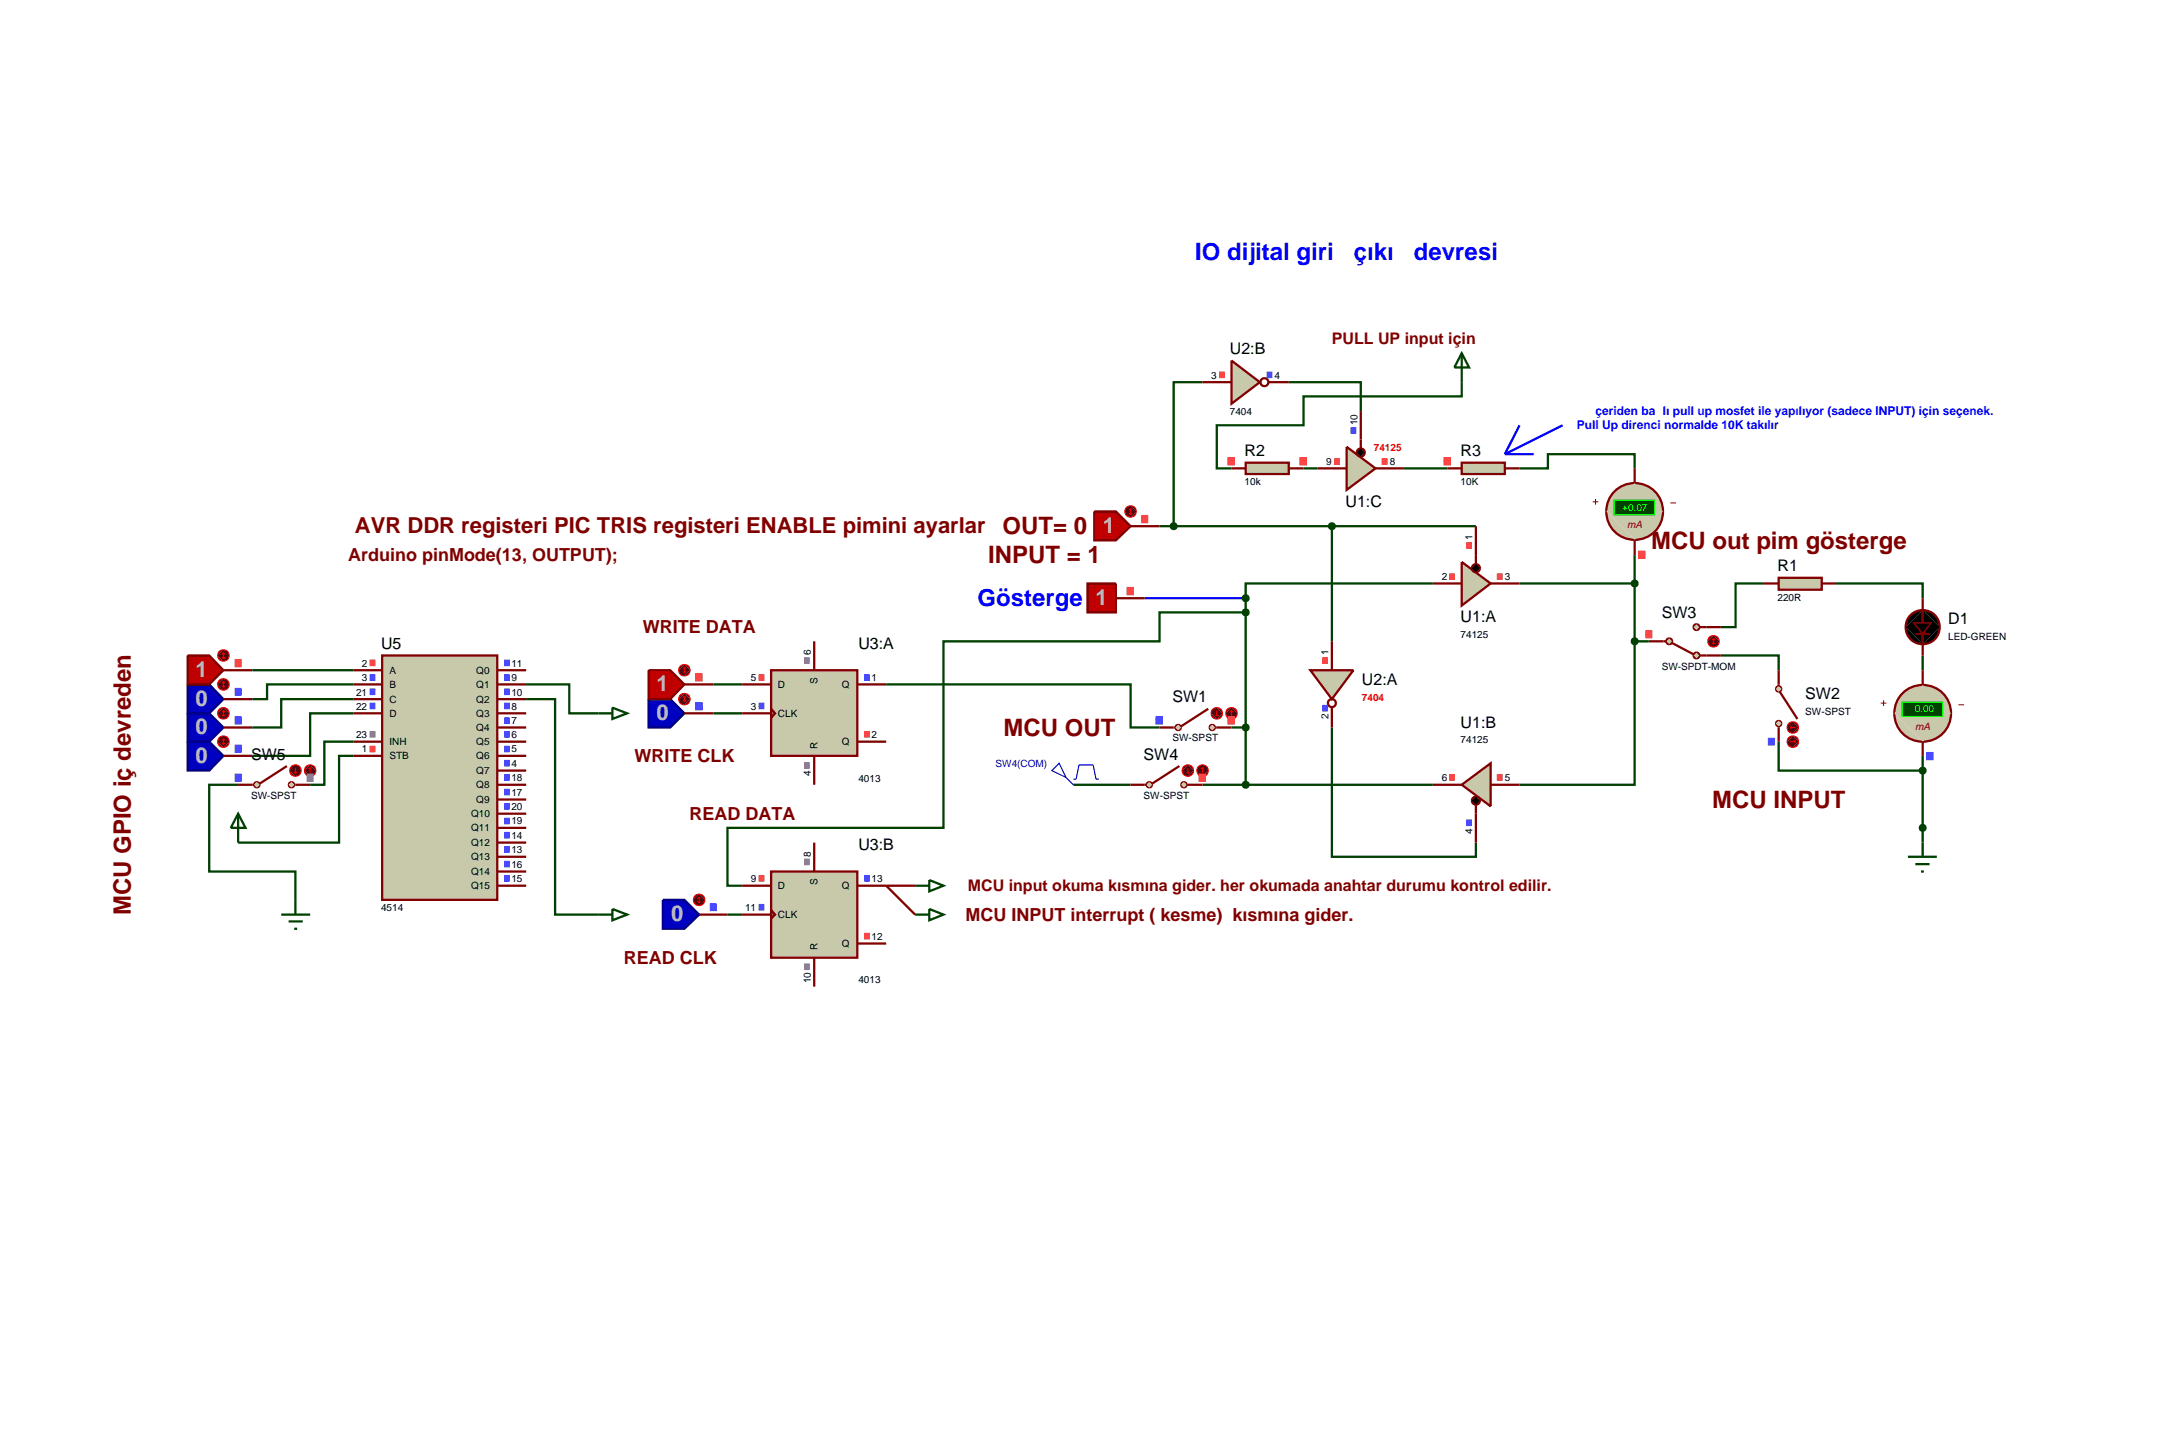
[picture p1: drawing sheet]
<svg xmlns="http://www.w3.org/2000/svg" width="384mm" height="257mm" viewBox="0 0 384 257" stroke-linecap="round" stroke-linejoin="round" font-family="sans-serif">
<g fill="none" stroke="#004000" stroke-width=".4">
<path d="M212.1 67.4h-5.1v25.4M227.3 67.4h12.7v5.1M257.8 67.4v2.5h-27.9v5.1h-15.3v7.6h2.6M204.5 92.8h55.8M229.9 82.6h2.5M234.9 92.8v20.3M247.6 82.6h7.7M268 82.6h5v-2.5h15.3v2.5M288.3 97.9v15.2M44.5 118.2h17.8M219.7 108h-15.2v5.1h-38.1v32.9h-38.1v10.2h2.6M252.7 102.9h-33v35.5"/>
<path d="M268 102.9h20.3M288.3 113.1v25.3h-20.3M288.3 113.1h2.5M303.5 115.6h10.2v2.6M311.1 102.9h-5v7.7h-2.6M323.8 102.9h15.3v2.6M339.1 115.6v2.6M42 138.4h-5.1v15.3h15.2v5M62.3 120.7h-15.2v2.6h-2.6M62.3 123.3h-12.7v5h-5.1M62.3 125.8h-7.6v7.5h-10.2M62.3 133.3h-2.5v15.3h-17.8"/>
<path d="M62.3 130.8h-5.1v7.6h-2.5M92.8 120.7h7.6v5.1h5.1M92.8 123.3h5.1v38h7.6M125.8 125.8h5.1M125.8 120.7h5.1M156.3 120.7h43.1v7.6h5.1M189.3 138.4h10.1M212.1 138.4h40.6M217.2 128.3h2.5M234.9 128.3v22.8h25.4v-2.5M313.7 130.8v5.1h25.4M339.1 133.3v15.3"/>
<path d="M128.3 161.3h2.6"/>
</g>
<path d="M201.9 105.5h17.8" fill="none" stroke="#00f" stroke-width=".4"/>
<path d="M257.8 99.1l5.1 3.8-5.1 3.9z" fill="#c8c8aa" stroke="#800000" stroke-width=".4"/>
<path d="M259.8 99.7l.5-.2-.7 .7zM260.3 99.5a.68 .68 0 0 1 .7 .7zM260.3 100.9l.7-.7a.68 .68 0 0 1-.7 .7zM259.6 100.2l.7 .7a.68 .68 0 0 1-.7-.7z" fill="#000" stroke="#800000" stroke-width=".4"/>
<path d="M260.3 99.5l.7 .7-.7 .7-.7-.7z" fill="#000"/>
<path d="M260.3 92.8v6.6M252.7 102.9h5.1M262.9 102.9h5.1" fill="none" stroke="#800000" stroke-width=".4"/>
<g fill="none" stroke="#ff4040" stroke-width=".18">
<path d="M258.6 95.7h1M258.6 95.8h1M258.6 95.9h1M258.6 96h1M258.6 96.1h1M258.6 96.2h1M258.6 96.3h1M258.6 96.4h1M258.6 96.5h1M258.6 96.6h1M258.6 96.7h1M255.6 101.2h1"/>
<path d="M255.6 101.3h1M255.6 101.4h1M255.6 101.5h1M255.6 101.6h1M255.6 101.7h1M255.6 101.8h1M255.6 101.9h1M255.6 102h1M255.6 102.1h1M255.6 102.2h1M264 101.2h1M264 101.3h1"/>
<path d="M264 101.4h1M264 101.5h1M264 101.6h1M264 101.7h1M264 101.8h1M264 101.9h1M264 102h1M264 102.1h1M264 102.2h1"/>
</g>
<path d="M193 90.2h3.8l2.6 2.6-2.6 2.5h-3.8z" fill="#c00000" stroke="#800000" stroke-width=".4"/>
<path d="M199.4 92.8h5.1" fill="none" stroke="#800000" stroke-width=".4"/>
<path d="M198.7 89.5l.7-.3-1 1zM199.4 89.2a.94 .94 0 0 1 1 1zM200.4 90.2a.94 .94 0 0 1-1 1zM198.4 90.2l1 1a.94 .94 0 0 1-1-1z" fill="#400000" stroke="#f00" stroke-width=".2"/>
<path d="M199.4 89.2l1 1-1 1-1-1z" fill="#400000"/>
<path d="M199.1 90.5l.3 .3M199.4 89.7v1.1M199.4 89.7l-.3 .3M199.4 89.7l.2 .3M199.6 90.5l-.2 .3" fill="none" stroke="#f00" stroke-width=".2"/>
<g fill="none" stroke="#ff4040" stroke-width=".18">
<path d="M201.3 90.9h1.2M201.3 91h1.2M201.3 91.1h1.2M201.3 91.2h1.2M201.3 91.3h1.2M201.3 91.4h1.2M201.3 91.5h1.2M201.3 91.6h1.2M201.3 91.7h1.2M201.3 91.8h1.2M201.3 91.9h1.2M201.3 92h1.2"/>
<path d="M201.3 92.1h1.2M201.3 92.2h1.2"/>
</g>
<path d="M257.8 138.4l5.1-3.8v7.6z" fill="#c8c8aa" stroke="#800000" stroke-width=".4"/>
<path d="M259.8 140.7l.5-.2-.7 .7zM260.3 140.5a.68 .68 0 0 1 .7 .7zM260.3 141.9l.7-.7a.68 .68 0 0 1-.7 .7zM259.6 141.2l.7 .7a.68 .68 0 0 1-.7-.7z" fill="#000" stroke="#800000" stroke-width=".4"/>
<path d="M260.3 140.5l.7 .7-.7 .7-.7-.7z" fill="#000"/>
<path d="M252.7 138.4h5.1M262.9 138.4h5.1M260.3 142v6.6" fill="none" stroke="#800000" stroke-width=".4"/>
<g fill="none" stroke="#ff4040" stroke-width=".18">
<path d="M255.6 136.6h1M255.6 136.7h1M255.6 136.8h1M255.6 136.9h1M255.6 137h1M255.6 137.1h1M255.6 137.2h1M255.6 137.3h1M255.6 137.4h1M255.6 137.5h1M255.6 137.6h1M264 136.6h1"/>
<path d="M264 136.7h1M264 136.8h1M264 136.9h1M264 137h1M264 137.1h1M264 137.2h1M264 137.3h1M264 137.4h1M264 137.5h1M264 137.6h1"/>
</g>
<path d="M258.6 144.6h1M258.6 144.7h1M258.6 144.8h1M258.6 144.9h1M258.6 145h1M258.6 145.1h1M258.6 145.2h1M258.6 145.3h1M258.6 145.4h1M258.6 145.5h1M258.6 145.6h1" fill="none" stroke="#4040ff" stroke-width=".18"/>
<path d="M231.1 118.2h7.6l-3.8 5.1z" fill="#c8c8aa" stroke="#800000" stroke-width=".4"/>
<g fill="none" stroke="#800000" stroke-width=".4">
<path d="M234.9 113.1v5.1M234.9 124.8v3.5"/>
<circle cx="234.9" cy="124" r=".7"/>
</g>
<path d="M233.2 116h1M233.2 116.1h1M233.2 116.2h1M233.2 116.3h1M233.2 116.4h1M233.2 116.5h1M233.2 116.6h1M233.2 116.7h1M233.2 116.8h1M233.2 116.9h1M233.2 117h1" fill="none" stroke="#ff4040" stroke-width=".18"/>
<path d="M233.2 124.4h1M233.2 124.5h1M233.2 124.6h1M233.2 124.7h1M233.2 124.8h1M233.2 124.9h1M233.2 125h1M233.2 125.1h1M233.2 125.2h1M233.2 125.3h1M233.2 125.4h1" fill="none" stroke="#4040ff" stroke-width=".18"/>
<path d="M191.8 102.9h5v5.1h-5z" fill="#c00000" stroke="#800000" stroke-width=".4"/>
<path d="M196.8 105.5h5.1" fill="none" stroke="#800000" stroke-width=".4"/>
<g fill="none" stroke="#ff4040" stroke-width=".18">
<path d="M198.7 103.6h1.3M198.7 103.7h1.3M198.7 103.8h1.3M198.7 103.9h1.3M198.7 104h1.3M198.7 104.1h1.3M198.7 104.2h1.3M198.7 104.3h1.3M198.7 104.4h1.3M198.7 104.5h1.3M198.7 104.6h1.3M198.7 104.7h1.3"/>
<path d="M198.7 104.8h1.3M198.7 104.9h1.3"/>
</g>
<path d="M219.3 105.2l.4-.2-.5 .5zM219.7 105l.4 .2 .1 .3zM219.7 106l.5-.5-.1 .3zM219.2 105.5l.5 .5-.3-.1z" fill="#004000" stroke="#004000" stroke-width=".4"/>
<path d="M219.2 105.5l.5-.5 .5 .5-.5 .5z" fill="#004000"/>
<g fill="#c8c8aa" stroke="#800000" stroke-width=".3">
<path d="M213.4 128l.4-.2-.5 .5zM213.8 127.8l.3 .1 .2 .4zM213.8 128.8l.5-.5-.2 .4zM213.3 128.3l.5 .5-.4-.2z"/>
<path d="M207.4 128l.4-.2-.5 .5zM207.8 127.8l.3 .1 .2 .4zM207.8 128.8l.5-.5-.2 .4zM207.3 128.3l.5 .5-.4-.2z"/>
</g>
<g fill="#c8c8aa">
<path d="M213.3 128.3l.5-.5 .5 .5-.5 .5z"/>
<path d="M207.8 127.8l.5 .5-.5 .5-.5-.5z"/>
</g>
<path d="M204.5 128.3h2.7M213.1 125l-4.8 3.1M214.4 128.3h2.8" fill="none" stroke="#800000" stroke-width=".4"/>
<path d="M213.9 125.1l.7-.3-1 1zM214.6 124.8a.94 .94 0 0 1 1 1zM214.6 126.8l1-1a.94 .94 0 0 1-1 1zM213.6 125.8l1 1a.94 .94 0 0 1-1-1z" fill="#400000" stroke="#f00" stroke-width=".2"/>
<path d="M213.6 125.8l1-1 1 1-1 1z" fill="#400000"/>
<path d="M214.4 126.1l.2 .2M214.6 125.3v1M214.9 126.1l-.3 .2" fill="none" stroke="#f00" stroke-width=".2"/>
<path d="M216.5 125.1l.7-.3-1 1zM217.2 124.8a.94 .94 0 0 1 1 1zM217.2 126.8l1-1a.94 .94 0 0 1-1 1zM216.2 125.8l1 1a.94 .94 0 0 1-1-1z" fill="#400000" stroke="#f00" stroke-width=".2"/>
<path d="M216.2 125.8l1-1 1 1-1 1z" fill="#400000"/>
<path d="M217.2 125.3l-.3 .3M217.2 125.3l.2 .3M217.2 125.3v1" fill="none" stroke="#f00" stroke-width=".2"/>
<g fill="none" stroke="#4040ff" stroke-width=".18">
<path d="M203.8 126.4h1.3M203.8 126.5h1.3M203.8 126.6h1.3M203.8 126.7h1.3M203.8 126.8h1.3M203.8 126.9h1.3M203.8 127h1.3M203.8 127.1h1.3M203.8 127.2h1.3M203.8 127.3h1.3M203.8 127.4h1.3M203.8 127.5h1.3"/>
<path d="M203.8 127.6h1.3M203.8 127.7h1.3"/>
</g>
<g fill="none" stroke="#ff4040" stroke-width=".18">
<path d="M216.5 126.4h1.3M216.5 126.5h1.3M216.5 126.6h1.3M216.5 126.7h1.3M216.5 126.8h1.3M216.5 126.9h1.3M216.5 127h1.3M216.5 127.1h1.3M216.5 127.2h1.3M216.5 127.3h1.3M216.5 127.4h1.3M216.5 127.5h1.3"/>
<path d="M216.5 127.6h1.3M216.5 127.7h1.3"/>
</g>
<path d="M219.3 128l.4-.2-.5 .5zM219.7 127.8l.4 .2 .1 .3zM219.7 128.8l.5-.5-.1 .3zM219.2 128.3l.5 .5-.3-.1z" fill="#004000" stroke="#004000" stroke-width=".4"/>
<path d="M219.2 128.3l.5-.5 .5 .5-.5 .5z" fill="#004000"/>
<path d="M257.8 62.3l1.3 2.5h-2.6zM257.8 62.3v5.1" fill="none" stroke="#004000" stroke-width=".4"/>
<path d="M257.8 81.6h7.6v2h-7.6z" fill="#c8c8aa" stroke="#800000" stroke-width=".4"/>
<path d="M255.3 82.6h2.5M265.4 82.6h2.6" fill="none" stroke="#800000" stroke-width=".4"/>
<g fill="none" stroke="#ff4040" stroke-width=".18">
<path d="M254.6 80.7h1.3M254.6 80.8h1.3M254.6 80.9h1.3M254.6 81h1.3M254.6 81.1h1.3M254.6 81.2h1.3M254.6 81.3h1.3M254.6 81.4h1.3M254.6 81.5h1.3M254.6 81.6h1.3M254.6 81.7h1.3M254.6 81.8h1.3"/>
<path d="M254.6 81.9h1.3M254.6 82h1.3"/>
</g>
<path d="M284.5 87a5 5 0 0 1 3.8-1.8l-5 5a5 5 0 0 1 1.2-3.2zM288.3 85.2a5 5 0 0 1 5 5zM288.3 95.2l5-5a5 5 0 0 1-5 5zM283.3 90.2l5 5a5 5 0 0 1-5-5z" fill="#c8c8aa" stroke="#800000" stroke-width=".4"/>
<path d="M283.3 90.2l5-5 5 5-5 5z" fill="#c8c8aa"/>
<path d="M280.9 88.5h1M281.4 88v1M294.6 88.7h1" fill="none" stroke="#800000" stroke-width=".18"/>
<path d="M284.7 88.2h7.1v2.6h-7.1z" fill="#004000" stroke="#0f0" stroke-width=".2"/>
<path d="M288.3 82.6v2.6M288.3 95.3v2.6" fill="none" stroke="#800000" stroke-width=".4"/>
<g fill="none" stroke="#ff4040" stroke-width=".18">
<path d="M288.9 97.2h1.3M288.9 97.3h1.3M288.9 97.4h1.3M288.9 97.5h1.3M288.9 97.6h1.3M288.9 97.7h1.3M288.9 97.8h1.3M288.9 97.9h1.3M288.9 98h1.3M288.9 98.1h1.3M288.9 98.2h1.3M288.9 98.3h1.3"/>
<path d="M288.9 98.4h1.3M288.9 98.5h1.3"/>
</g>
<path d="M336.5 151.1h5.1M337.8 152.4h2.5M338.8 153.7h.5M339.1 148.6v2.5" fill="none" stroke="#004000" stroke-width=".4"/>
<path d="M313.7 101.9h7.6v2.1h-7.6z" fill="#c8c8aa" stroke="#800000" stroke-width=".4"/>
<path d="M311.1 102.9h2.6M321.3 102.9h2.5M339.1 105.5v4.3M339.1 111.8v3.8" fill="none" stroke="#800000" stroke-width=".4"/>
<path d="M336.7 108.7a2.97 2.97 0 0 1 2.4-1.1l-3 3 .1-.7zM339.1 107.6a2.95 2.95 0 0 1 3 3zM342.1 110.6a2.95 2.95 0 0 1-3 3zM336.1 110.6l3 3a2.95 2.95 0 0 1-3-3z" fill="#000" stroke="#800000" stroke-width=".4"/>
<path d="M336.1 110.6l3-3 3 3-3 3z" fill="#000"/>
<path d="M337.8 111.8h2.5" fill="none" stroke="#800000" stroke-width=".3"/>
<path d="M337.5 109.8h3.1l-1.5 2z" fill="#000" stroke="#800000" stroke-width=".3"/>
<path d="M294 112.8l.4-.2-.5 .5zM294.4 112.6l.4 .2 .1 .3zM294.9 113.1l-.1 .3-.4 .2zM293.9 113.1l.5 .5-.4-.2z" fill="#c8c8aa" stroke="#800000" stroke-width=".4"/>
<path d="M293.9 113.1l.5-.5 .5 .5-.5 .5z" fill="#c8c8aa"/>
<path d="M293.4 113.1h.5" fill="none" stroke="#800000" stroke-width=".4"/>
<path d="M298.9 110.2l.3-.1-.5 .5zM299.2 110.1l.4 .2 .1 .3zM299.2 111.1l.5-.5-.1 .3zM298.7 110.6l.5 .5-.4-.2z" fill="#c8c8aa" stroke="#800000" stroke-width=".4"/>
<path d="M299.2 110.1l.5 .5-.5 .5-.5-.5z" fill="#c8c8aa"/>
<path d="M294.9 113.4l3.8 2M299.7 110.6h1.3" fill="none" stroke="#800000" stroke-width=".4"/>
<path d="M298.8 115.3l.4-.2-.5 .5zM299.2 115.1l.4 .2 .1 .3zM299.2 116.1l.5-.5-.1 .3zM298.7 115.6l.5 .5-.4-.2z" fill="#c8c8aa" stroke="#800000" stroke-width=".4"/>
<path d="M298.7 115.6l.5-.5 .5 .5-.5 .5z" fill="#c8c8aa"/>
<path d="M290.8 113.1h2.6M299.7 115.6h3.8M301 110.6h2.5" fill="none" stroke="#800000" stroke-width=".4"/>
<path d="M301.5 112.4l.7-.3-1 1zM302.2 112.1a.94 .94 0 0 1 1 1zM302.2 114.1l1-1a.94 .94 0 0 1-1 1zM301.2 113.1l1 1a.94 .94 0 0 1-1-1z" fill="#400000" stroke="#f00" stroke-width=".2"/>
<path d="M301.2 113.1l1-1 1 1-1 1z" fill="#400000"/>
<path d="M302 113.4l.2 .2M302.2 112.6v1M302.2 112.6l-.2 .3M302.2 112.6l.3 .3M302.5 113.4l-.3 .2" fill="none" stroke="#f00" stroke-width=".2"/>
<g fill="none" stroke="#ff4040" stroke-width=".18">
<path d="M290.2 111.2h1.2M290.2 111.3h1.2M290.2 111.4h1.2M290.2 111.5h1.2M290.2 111.6h1.2M290.2 111.7h1.2M290.2 111.8h1.2M290.2 111.9h1.2M290.2 112h1.2M290.2 112.1h1.2M290.2 112.2h1.2M290.2 112.3h1.2"/>
<path d="M290.2 112.4h1.2M290.2 112.5h1.2"/>
</g>
<path d="M287.9 112.8l.4-.2-.5 .5zM288.3 112.6l.3 .1 .2 .4zM288.8 113.1l-.1 .3-.4 .2zM287.8 113.1l.5 .5-.4-.2z" fill="#004000" stroke="#004000" stroke-width=".4"/>
<path d="M287.8 113.1l.5-.5 .5 .5-.5 .5z" fill="#004000"/>
<path d="M287.9 102.6l.4-.2-.5 .5zM288.3 102.4l.3 .1 .2 .4zM288.3 103.4l.5-.5-.2 .4zM287.8 102.9l.5 .5-.4-.2z" fill="#004000" stroke="#004000" stroke-width=".4"/>
<path d="M287.8 102.9l.5-.5 .5 .5-.5 .5z" fill="#004000"/>
<path d="M237.5 78.8l5.1 3.8-5.1 3.8z" fill="#c8c8aa" stroke="#800000" stroke-width=".4"/>
<path d="M239.5 79.3l.5-.2-.7 .7zM240 79.1a.68 .68 0 0 1 .7 .7zM240.7 79.8a.68 .68 0 0 1-.7 .7zM239.3 79.8l.7 .7a.68 .68 0 0 1-.7-.7z" fill="#000" stroke="#800000" stroke-width=".4"/>
<path d="M240 79.1l.7 .7-.7 .7-.7-.7z" fill="#000"/>
<path d="M240 72.5v6.6M232.4 82.6h5.1M242.6 82.6h5" fill="none" stroke="#800000" stroke-width=".4"/>
<g fill="none" stroke="#ff4040" stroke-width=".18">
<path d="M235.3 80.9h1M235.3 81h1M235.3 81.1h1M235.3 81.2h1M235.3 81.3h1M235.3 81.4h1M235.3 81.5h1M235.3 81.6h1M235.3 81.7h1M235.3 81.8h1M235.3 81.9h1M243.7 80.9h1"/>
<path d="M243.7 81h1M243.7 81.1h1M243.7 81.2h1M243.7 81.3h1M243.7 81.4h1M243.7 81.5h1M243.7 81.6h1M243.7 81.7h1M243.7 81.8h1M243.7 81.9h1"/>
</g>
<path d="M238.2 75.4h1M238.2 75.5h1M238.2 75.6h1M238.2 75.7h1M238.2 75.8h1M238.2 75.9h1M238.2 76h1M238.2 76.1h1M238.2 76.2h1M238.2 76.3h1M238.2 76.4h1" fill="none" stroke="#4040ff" stroke-width=".18"/>
<path d="M217.2 63.6l5 3.8-5 3.8z" fill="#c8c8aa" stroke="#800000" stroke-width=".4"/>
<g fill="none" stroke="#800000" stroke-width=".4">
<path d="M212.1 67.4h5.1M223.8 67.4h3.5"/>
<circle cx="223" cy="67.4" r=".7"/>
</g>
<path d="M215 65.6h1M215 65.7h1M215 65.8h1M215 65.9h1M215 66h1M215 66.1h1M215 66.2h1M215 66.3h1M215 66.4h1M215 66.5h1M215 66.6h1" fill="none" stroke="#ff4040" stroke-width=".18"/>
<path d="M223.4 65.6h1M223.4 65.7h1M223.4 65.8h1M223.4 65.9h1M223.4 66h1M223.4 66.1h1M223.4 66.2h1M223.4 66.3h1M223.4 66.4h1M223.4 66.5h1M223.4 66.6h1" fill="none" stroke="#4040ff" stroke-width=".18"/>
<g fill="#c8c8aa" stroke="#800000" stroke-width=".3">
<path d="M313.4 127.2l.3-.1-.5 .5zM313.7 127.1l.4 .2 .1 .3zM313.7 128.1l.5-.5-.2 .4zM313.2 127.6l.5 .5-.4-.2z"/>
<path d="M313.3 121.2l.4-.2-.5 .5zM313.7 121l.3 .1 .2 .4zM314.2 121.5l-.1 .3-.4 .2zM313.2 121.5l.5 .5-.4-.2z"/>
</g>
<g fill="#c8c8aa">
<path d="M313.7 127.1l.5 .5-.5 .5-.5-.5z"/>
<path d="M313.2 121.5l.5-.5 .5 .5-.5 .5z"/>
</g>
<path d="M313.7 118.2v2.8M313.7 128.1v2.7M313.9 122l3.1 4.8" fill="none" stroke="#800000" stroke-width=".4"/>
<path d="M315.5 127.6l.7-.3-1 1zM316.2 127.3a.94 .94 0 0 1 1 1zM316.2 129.3l1-1a.94 .94 0 0 1-1 1zM315.2 128.3l1 1a.94 .94 0 0 1-1-1z" fill="#400000" stroke="#f00" stroke-width=".2"/>
<path d="M315.2 128.3l1-1 1 1-1 1z" fill="#400000"/>
<path d="M315.7 128.3l.3 .2M315.7 128.3h1M316 128.1l-.3 .2" fill="none" stroke="#f00" stroke-width=".2"/>
<path d="M315.5 130.1l.7-.3-1 1zM316.2 129.8a.94 .94 0 0 1 1 1zM316.2 131.8l1-1a.94 .94 0 0 1-1 1zM315.2 130.8l1 1a.94 .94 0 0 1-1-1z" fill="#400000" stroke="#f00" stroke-width=".2"/>
<path d="M316.2 129.8l1 1-1 1-1-1z" fill="#400000"/>
<path d="M315.7 130.8h1M316.5 130.5l.2 .3M316.7 130.8l-.2 .2" fill="none" stroke="#f00" stroke-width=".2"/>
<g fill="none" stroke="#4040ff" stroke-width=".18">
<path d="M311.8 130.2h1.2M311.8 130.3h1.2M311.8 130.4h1.2M311.8 130.5h1.2M311.8 130.6h1.2M311.8 130.7h1.2M311.8 130.8h1.2M311.8 130.9h1.2M311.8 131h1.2M311.8 131.1h1.2M311.8 131.2h1.2M311.8 131.3h1.2"/>
<path d="M311.8 131.4h1.2"/>
</g>
<path d="M338.7 135.6l.4-.2-.5 .5zM339.1 135.4l.3 .1 .2 .4zM339.6 135.9l-.1 .3-.4 .2zM338.6 135.9l.5 .5-.4-.2z" fill="#004000" stroke="#004000" stroke-width=".4"/>
<path d="M338.6 135.9l.5-.5 .5 .5-.5 .5z" fill="#004000"/>
<path d="M219.7 81.6h7.6v2h-7.6z" fill="#c8c8aa" stroke="#800000" stroke-width=".4"/>
<path d="M217.2 82.6h2.5M227.3 82.6h2.6" fill="none" stroke="#800000" stroke-width=".4"/>
<g fill="none" stroke="#ff4040" stroke-width=".18">
<path d="M216.5 80.7h1.3M216.5 80.8h1.3M216.5 80.9h1.3M216.5 81h1.3M216.5 81.1h1.3M216.5 81.2h1.3M216.5 81.3h1.3M216.5 81.4h1.3M216.5 81.5h1.3M216.5 81.6h1.3M216.5 81.7h1.3M216.5 81.8h1.3"/>
<path d="M216.5 81.9h1.3M216.5 82h1.3M229.2 80.7h1.3M229.2 80.8h1.3M229.2 80.9h1.3M229.2 81h1.3M229.2 81.1h1.3M229.2 81.2h1.3M229.2 81.3h1.3M229.2 81.4h1.3M229.2 81.5h1.3M229.2 81.6h1.3"/>
<path d="M229.2 81.7h1.3M229.2 81.8h1.3M229.2 81.9h1.3M229.2 82h1.3"/>
</g>
<path d="M206.6 92.5l.4-.2-.5 .5zM207 92.3l.4 .2 .1 .3zM207 93.3l.5-.5-.1 .3zM206.5 92.8l.5 .5-.3-.1z" fill="#004000" stroke="#004000" stroke-width=".4"/>
<path d="M206.5 92.8l.5-.5 .5 .5-.5 .5z" fill="#004000"/>
<path d="M234.5 92.5l.4-.2-.5 .5zM234.9 92.3l.3 .1 .2 .4zM234.9 93.3l.5-.5-.2 .4zM234.4 92.8l.5 .5-.4-.2z" fill="#004000" stroke="#004000" stroke-width=".4"/>
<path d="M234.4 92.8l.5-.5 .5 .5-.5 .5z" fill="#004000"/>
<path d="M268 75l-2.6 5.1M275.6 75l-10.2 5.1M265.4 80.1h5.1" fill="none" stroke="#00f" stroke-width=".4"/>
<path d="M335.3 122.6a5 5 0 0 1 3.8-1.8l-5 5a5 5 0 0 1 1.2-3.2zM339.1 120.8a5 5 0 0 1 5 5zM344.1 125.8a5 5 0 0 1-5 5zM334.1 125.8l5 5a5 5 0 0 1-5-5z" fill="#c8c8aa" stroke="#800000" stroke-width=".4"/>
<path d="M334.1 125.8l5-5 5 5-5 5z" fill="#c8c8aa"/>
<path d="M331.7 124h1M332.2 123.5v1M345.4 124.3h1" fill="none" stroke="#800000" stroke-width=".18"/>
<path d="M335.5 123.8h7.1v2.5h-7.1z" fill="#004000" stroke="#0f0" stroke-width=".2"/>
<path d="M339.1 118.2v2.5M339.1 130.8v2.5" fill="none" stroke="#800000" stroke-width=".4"/>
<g fill="none" stroke="#4040ff" stroke-width=".18">
<path d="M339.7 132.7h1.3M339.7 132.8h1.3M339.7 132.9h1.3M339.7 133h1.3M339.7 133.1h1.3M339.7 133.2h1.3M339.7 133.3h1.3M339.7 133.4h1.3M339.7 133.5h1.3M339.7 133.6h1.3M339.7 133.7h1.3M339.7 133.8h1.3"/>
<path d="M339.7 133.9h1.3M339.7 134h1.3"/>
</g>
<path d="M338.7 145.7l.4-.2-.5 .5zM339.1 145.5l.3 .1 .2 .4zM339.6 146l-.1 .3-.4 .2zM338.6 146l.5 .5-.4-.2z" fill="#004000" stroke="#004000" stroke-width=".4"/>
<path d="M338.6 146l.5-.5 .5 .5-.5 .5z" fill="#004000"/>
<g fill="#c8c8aa" stroke="#800000" stroke-width=".3">
<path d="M208.4 138.1l.4-.2-.5 .5zM208.8 137.9l.4 .2 .1 .3zM209.3 138.4l-.1 .3-.4 .2zM208.3 138.4l.5 .5-.4-.2z"/>
<path d="M202.3 138.1l.4-.2-.5 .5zM202.7 137.9l.4 .2 .1 .3zM203.2 138.4l-.1 .3-.4 .2zM202.2 138.4l.5 .5-.3-.1z"/>
</g>
<g fill="#c8c8aa">
<path d="M208.3 138.4l.5-.5 .5 .5-.5 .5z"/>
<path d="M202.2 138.4l.5-.5 .5 .5-.5 .5z"/>
</g>
<path d="M199.4 138.4h2.8M208 135.1l-4.8 3.1M209.3 138.4h2.8" fill="none" stroke="#800000" stroke-width=".4"/>
<path d="M208.8 135.2l.7-.3-1 1zM209.5 134.9a.94 .94 0 0 1 1 1zM209.5 136.9l1-1a.94 .94 0 0 1-1 1zM208.5 135.9l1 1a.94 .94 0 0 1-1-1z" fill="#400000" stroke="#f00" stroke-width=".2"/>
<path d="M209.5 134.9l1 1-1 1-1-1z" fill="#400000"/>
<path d="M209.3 136.1l.2 .3M209.5 135.4v1M209.8 136.1l-.3 .3" fill="none" stroke="#f00" stroke-width=".2"/>
<path d="M211.4 135.2l.7-.3-1 1zM212.1 134.9a.94 .94 0 0 1 1 1zM213.1 135.9a.94 .94 0 0 1-1 1zM211.1 135.9l1 1a.94 .94 0 0 1-1-1z" fill="#400000" stroke="#f00" stroke-width=".2"/>
<path d="M211.1 135.9l1-1 1 1-1 1z" fill="#400000"/>
<path d="M212.1 135.4l-.3 .2M212.1 135.4l.2 .2M212.1 135.4v1" fill="none" stroke="#f00" stroke-width=".2"/>
<g fill="none" stroke="#ff4040" stroke-width=".18">
<path d="M211.4 136.5h1.3M211.4 136.6h1.3M211.4 136.7h1.3M211.4 136.8h1.3M211.4 136.9h1.3M211.4 137h1.3M211.4 137.1h1.3M211.4 137.2h1.3M211.4 137.3h1.3M211.4 137.4h1.3M211.4 137.5h1.3M211.4 137.6h1.3"/>
<path d="M211.4 137.7h1.3M211.4 137.8h1.3"/>
</g>
<path d="M219.3 138.1l.4-.2-.5 .5zM219.7 137.9l.4 .2 .1 .3zM219.7 138.9l.5-.5-.1 .3zM219.2 138.4l.5 .5-.3-.1z" fill="#004000" stroke="#004000" stroke-width=".4"/>
<path d="M219.2 138.4l.5-.5 .5 .5-.5 .5z" fill="#004000"/>
<path d="M185.5 135.9l1.3-1.3 1.2 2.5zM188 137.1l1.3 1.3M189.3 137.4h.5l.5-2.5h2.5l.5 2.5h.5" fill="none" stroke="#0000c0" stroke-width=".2"/>
<path d="M136 118.2h15.2v15.1h-15.2z" fill="#c8c8aa" stroke="#800000" stroke-width=".4"/>
<path d="M143.6 113.1v5.1M130.9 120.7h5.1M130.9 125.8h5.1M136 125l.7 .8-.7 .8zM143.6 133.3v5.1M151.2 120.7h5.1M151.2 130.8h5.1" fill="none" stroke="#800000" stroke-width=".4"/>
<g fill="none" stroke="#ff4040" stroke-width=".18">
<path d="M133.8 119h1M133.8 119.1h1M133.8 119.2h1M133.8 119.3h1M133.8 119.4h1M133.8 119.5h1M133.8 119.6h1M133.8 119.7h1M133.8 119.8h1M133.8 119.9h1M133.8 120h1M152.4 129h1"/>
<path d="M152.4 129.1h1M152.4 129.2h1M152.4 129.3h1M152.4 129.4h1M152.4 129.5h1M152.4 129.6h1M152.4 129.7h1M152.4 129.8h1M152.4 129.9h1M152.4 130h1"/>
</g>
<g fill="none" stroke="#4040ff" stroke-width=".18">
<path d="M152.4 119h1M152.4 119.1h1M152.4 119.2h1M152.4 119.3h1M152.4 119.4h1M152.4 119.5h1M152.4 119.6h1M152.4 119.7h1M152.4 119.8h1M152.4 119.9h1M152.4 120h1M133.8 124h1"/>
<path d="M133.8 124.1h1M133.8 124.2h1M133.8 124.3h1M133.8 124.4h1M133.8 124.5h1M133.8 124.6h1M133.8 124.7h1M133.8 124.8h1M133.8 124.9h1M133.8 125h1"/>
</g>
<g fill="none" stroke="#808080" stroke-width=".18">
<path d="M141.8 116h1M141.8 116.1h1M141.8 116.2h1M141.8 116.3h1M141.8 116.4h1M141.8 116.5h1M141.8 116.6h1M141.8 116.7h1M141.8 116.8h1M141.8 116.9h1M141.8 117h1M141.8 134.5h1"/>
<path d="M141.8 134.6h1M141.8 134.7h1M141.8 134.8h1M141.8 134.9h1M141.8 135h1M141.8 135.1h1M141.8 135.2h1M141.8 135.3h1M141.8 135.4h1M141.8 135.5h1"/>
</g>
<path d="M136 153.7h15.2v15.2h-15.2z" fill="#c8c8aa" stroke="#800000" stroke-width=".4"/>
<path d="M130.9 156.2h5.1M143.6 148.6v5.1M151.2 156.2h5.1M130.9 161.3h5.1M136 160.5l.7 .8-.7 .7zM143.6 168.9v5.1M151.2 166.4h5.1" fill="none" stroke="#800000" stroke-width=".4"/>
<g fill="none" stroke="#ff4040" stroke-width=".18">
<path d="M133.8 154.4h1M133.8 154.5h1M133.8 154.6h1M133.8 154.7h1M133.8 154.8h1M133.8 154.9h1M133.8 155h1M133.8 155.1h1M133.8 155.2h1M133.8 155.3h1M133.8 155.4h1M152.4 164.6h1"/>
<path d="M152.4 164.7h1M152.4 164.8h1M152.4 164.9h1M152.4 165h1M152.4 165.1h1M152.4 165.2h1M152.4 165.3h1M152.4 165.4h1M152.4 165.5h1M152.4 165.6h1"/>
</g>
<g fill="none" stroke="#4040ff" stroke-width=".18">
<path d="M133.8 159.5h1M133.8 159.6h1M133.8 159.7h1M133.8 159.8h1M133.8 159.9h1M133.8 160h1M152.4 154.4h1M152.4 154.5h1M152.4 154.6h1M152.4 154.7h1M152.4 154.8h1M152.4 154.9h1"/>
<path d="M152.4 155h1M152.4 155.1h1M152.4 155.2h1M152.4 155.3h1M152.4 155.4h1M133.8 160.1h1M133.8 160.2h1M133.8 160.3h1M133.8 160.4h1M133.8 160.5h1"/>
</g>
<g fill="none" stroke="#808080" stroke-width=".18">
<path d="M141.8 151.5h1M141.8 151.6h1M141.8 151.7h1M141.8 151.8h1M141.8 151.9h1M141.8 152h1M141.8 152.1h1M141.8 152.2h1M141.8 152.3h1M141.8 152.4h1M141.8 152.5h1M141.8 170h1"/>
<path d="M141.8 170.1h1M141.8 170.2h1M141.8 170.3h1M141.8 170.4h1M141.8 170.5h1M141.8 170.6h1M141.8 170.7h1M141.8 170.8h1M141.8 170.9h1M141.8 171h1"/>
</g>
<path d="M114.4 123.3h3.8l2.5 2.5-2.5 2.5h-3.8z" fill="#0000c0" stroke="#000080" stroke-width=".4"/>
<path d="M120.7 125.8h5.1" fill="none" stroke="#800000" stroke-width=".4"/>
<path d="M120 122.6l.7-.3-1 1zM120.7 122.3a.94 .94 0 0 1 1 1zM121.7 123.3a.94 .94 0 0 1-1 1zM119.7 123.3l1 1a.94 .94 0 0 1-1-1z" fill="#400000" stroke="#f00" stroke-width=".2"/>
<path d="M119.7 123.3l1-1 1 1-1 1z" fill="#400000"/>
<path d="M120.5 123.5l.2 .3M120.7 122.8v1M120.7 122.8l-.2 .2M120.7 122.8l.3 .2M121 123.5l-.3 .3" fill="none" stroke="#f00" stroke-width=".2"/>
<g fill="none" stroke="#4040ff" stroke-width=".18">
<path d="M122.6 123.9h1.3M122.6 124h1.3M122.6 124.1h1.3M122.6 124.2h1.3M122.6 124.3h1.3M122.6 124.4h1.3M122.6 124.5h1.3M122.6 124.6h1.3M122.6 124.7h1.3M122.6 124.8h1.3M122.6 124.9h1.3M122.6 125h1.3"/>
<path d="M122.6 125.1h1.3M122.6 125.2h1.3"/>
</g>
<path d="M114.4 118.2h3.8l2.5 2.5-2.5 2.6h-3.8z" fill="#c00000" stroke="#800000" stroke-width=".4"/>
<path d="M120.7 120.7h5.1" fill="none" stroke="#800000" stroke-width=".4"/>
<path d="M120 117.5l.7-.3-1 1zM120.7 117.2a.94 .94 0 0 1 1 1zM121.7 118.2a.94 .94 0 0 1-1 1zM119.7 118.2l1 1a.94 .94 0 0 1-1-1z" fill="#400000" stroke="#f00" stroke-width=".2"/>
<path d="M119.7 118.2l1-1 1 1-1 1z" fill="#400000"/>
<path d="M120.5 118.4l.2 .3M120.7 117.7v1M120.7 117.7l-.2 .2M120.7 117.7l.3 .2M121 118.4l-.3 .3" fill="none" stroke="#f00" stroke-width=".2"/>
<g fill="none" stroke="#ff4040" stroke-width=".18">
<path d="M122.6 118.8h1.3M122.6 118.9h1.3M122.6 119h1.3M122.6 119.1h1.3M122.6 119.2h1.3M122.6 119.3h1.3M122.6 119.4h1.3M122.6 119.5h1.3M122.6 119.6h1.3M122.6 119.7h1.3M122.6 119.8h1.3M122.6 119.9h1.3"/>
<path d="M122.6 120h1.3M122.6 120.1h1.3"/>
</g>
<path d="M219.4 107.6l.3-.1-.5 .5zM219.7 107.5l.4 .2 .1 .3zM219.7 108.5l.5-.5-.1 .3zM219.2 108l.5 .5-.3-.1z" fill="#004000" stroke="#004000" stroke-width=".4"/>
<path d="M219.7 107.5l.5 .5-.5 .5-.5-.5z" fill="#004000"/>
<path d="M116.9 158.7h3.8l2.6 2.6-2.6 2.5h-3.8z" fill="#0000c0" stroke="#000080" stroke-width=".4"/>
<path d="M123.3 161.3h5" fill="none" stroke="#800000" stroke-width=".4"/>
<path d="M122.6 158l.7-.3-1 1zM123.3 157.7a.94 .94 0 0 1 1 1zM124.3 158.7a.94 .94 0 0 1-1 1zM122.3 158.7l1 1a.94 .94 0 0 1-1-1z" fill="#400000" stroke="#f00" stroke-width=".2"/>
<path d="M122.3 158.7l1-1 1 1-1 1z" fill="#400000"/>
<path d="M123 159l.3 .2M123.3 158.2v1M123.3 158.2l-.3 .3M123.3 158.2l.2 .3M123.5 159l-.2 .2" fill="none" stroke="#f00" stroke-width=".2"/>
<g fill="none" stroke="#4040ff" stroke-width=".18">
<path d="M125.2 159.4h1.2M125.2 159.5h1.2M125.2 159.6h1.2M125.2 159.7h1.2M125.2 159.8h1.2M125.2 159.9h1.2M125.2 160h1.2M125.2 160.1h1.2M125.2 160.2h1.2M125.2 160.3h1.2M125.2 160.4h1.2M125.2 160.5h1.2"/>
<path d="M125.2 160.6h1.2"/>
</g>
<path d="M161.4 156.2h2.5M163.9 155.2l2.5 1-2.5 1zM161.4 161.3h2.5M163.9 160.3l2.5 1-2.5 1z" fill="none" stroke="#004000" stroke-width=".4"/>
<path d="M161.4 156.2h-5.1l5.1 5.1" fill="none" stroke="#800000" stroke-width=".4"/>
<path d="M33.1 130.8h3.8l2.5 2.5-2.5 2.6h-3.8z" fill="#0000c0" stroke="#000080" stroke-width=".4"/>
<path d="M39.4 133.3h5.1" fill="none" stroke="#800000" stroke-width=".4"/>
<path d="M38.7 130.1l.7-.3-1 1zM39.4 129.8a.94 .94 0 0 1 1 1zM39.4 131.8l1-1a.94 .94 0 0 1-1 1zM38.4 130.8l1 1a.94 .94 0 0 1-1-1z" fill="#400000" stroke="#f00" stroke-width=".2"/>
<path d="M39.4 129.8l1 1-1 1-1-1z" fill="#400000"/>
<path d="M39.2 131l.2 .3M39.4 130.3v1M39.4 130.3l-.2 .2M39.4 130.3l.3 .2M39.7 131l-.3 .3" fill="none" stroke="#f00" stroke-width=".2"/>
<g fill="none" stroke="#4040ff" stroke-width=".18">
<path d="M41.4 131.4h1.2M41.4 131.5h1.2M41.4 131.6h1.2M41.4 131.7h1.2M41.4 131.8h1.2M41.4 131.9h1.2M41.4 132h1.2M41.4 132.1h1.2M41.4 132.2h1.2M41.4 132.3h1.2M41.4 132.4h1.2M41.4 132.5h1.2"/>
<path d="M41.4 132.6h1.2M41.4 132.7h1.2"/>
</g>
<path d="M33.1 125.8h3.8l2.5 2.5-2.5 2.5h-3.8z" fill="#0000c0" stroke="#000080" stroke-width=".4"/>
<path d="M39.4 128.3h5.1" fill="none" stroke="#800000" stroke-width=".4"/>
<path d="M38.7 125.1l.7-.3-1 1zM39.4 124.8a.94 .94 0 0 1 1 1zM39.4 126.8l1-1a.94 .94 0 0 1-1 1zM38.4 125.8l1 1a.94 .94 0 0 1-1-1z" fill="#400000" stroke="#f00" stroke-width=".2"/>
<path d="M38.4 125.8l1-1 1 1-1 1z" fill="#400000"/>
<path d="M39.2 126.1l.2 .2M39.4 125.3v1M39.4 125.3l-.2 .3M39.4 125.3l.3 .3M39.7 126.1l-.3 .2" fill="none" stroke="#f00" stroke-width=".2"/>
<g fill="none" stroke="#4040ff" stroke-width=".18">
<path d="M41.4 126.4h1.2M41.4 126.5h1.2M41.4 126.6h1.2M41.4 126.7h1.2M41.4 126.8h1.2M41.4 126.9h1.2M41.4 127h1.2M41.4 127.1h1.2M41.4 127.2h1.2M41.4 127.3h1.2M41.4 127.4h1.2M41.4 127.5h1.2"/>
<path d="M41.4 127.6h1.2M41.4 127.7h1.2"/>
</g>
<path d="M33.1 120.7h3.8l2.5 2.6-2.5 2.5h-3.8z" fill="#0000c0" stroke="#000080" stroke-width=".4"/>
<path d="M39.4 123.3h5.1" fill="none" stroke="#800000" stroke-width=".4"/>
<path d="M38.7 120l.7-.3-1 1zM39.4 119.7a.94 .94 0 0 1 1 1zM39.4 121.7l1-1a.94 .94 0 0 1-1 1zM38.4 120.7l1 1a.94 .94 0 0 1-1-1z" fill="#400000" stroke="#f00" stroke-width=".2"/>
<path d="M38.4 120.7l1-1 1 1-1 1z" fill="#400000"/>
<path d="M39.2 121l.2 .2M39.4 120.2v1M39.4 120.2l-.2 .3M39.4 120.2l.3 .3M39.7 121l-.3 .2" fill="none" stroke="#f00" stroke-width=".2"/>
<g fill="none" stroke="#4040ff" stroke-width=".18">
<path d="M41.4 121.4h1.2M41.4 121.5h1.2M41.4 121.6h1.2M41.4 121.7h1.2M41.4 121.8h1.2M41.4 121.9h1.2M41.4 122h1.2M41.4 122.1h1.2M41.4 122.2h1.2M41.4 122.3h1.2M41.4 122.4h1.2M41.4 122.5h1.2"/>
<path d="M41.4 122.6h1.2"/>
</g>
<path d="M33.1 115.6h3.8l2.5 2.6-2.5 2.5h-3.8z" fill="#c00000" stroke="#800000" stroke-width=".4"/>
<path d="M39.4 118.2h5.1" fill="none" stroke="#800000" stroke-width=".4"/>
<path d="M38.7 114.9l.7-.3-1 1zM39.4 114.6a.94 .94 0 0 1 1 1zM39.4 116.6l1-1a.94 .94 0 0 1-1 1zM38.4 115.6l1 1a.94 .94 0 0 1-1-1z" fill="#400000" stroke="#f00" stroke-width=".2"/>
<path d="M38.4 115.6l1-1 1 1-1 1z" fill="#400000"/>
<path d="M39.2 115.9l.2 .3M39.4 115.1v1.1M39.4 115.1l-.2 .3M39.4 115.1l.3 .3M39.7 115.9l-.3 .3" fill="none" stroke="#f00" stroke-width=".2"/>
<g fill="none" stroke="#ff4040" stroke-width=".18">
<path d="M41.4 116.3h1.2M41.4 116.4h1.2M41.4 116.5h1.2M41.4 116.6h1.2M41.4 116.7h1.2M41.4 116.8h1.2M41.4 116.9h1.2M41.4 117h1.2M41.4 117.1h1.2M41.4 117.2h1.2M41.4 117.3h1.2M41.4 117.4h1.2"/>
<path d="M41.4 117.5h1.2M41.4 117.6h1.2"/>
</g>
<path d="M105.5 125.8h2.5M108 124.8l2.6 1-2.6 1zM52.1 158.7v2.6M49.6 161.3h5.1M50.9 162.5h2.5M51.9 163.8h.5M105.5 161.3h2.5M108 160.3l2.6 1-2.6 1z" fill="none" stroke="#004000" stroke-width=".4"/>
<path d="M67.4 115.6h20.3v43.1h-20.3z" fill="#c8c8aa" stroke="#800000" stroke-width=".4"/>
<g fill="none" stroke="#800000" stroke-width=".4">
<path d="M62.3 118.2h5.1M87.7 118.2h5.1M62.3 120.7h5.1M62.3 123.3h5.1M62.3 125.8h5.1M62.3 130.8h5.1M62.3 133.3h5.1M87.7 120.7h5.1M87.7 123.3h5.1M87.7 125.8h5.1M87.7 130.8h5.1M87.7 133.3h5.1"/>
<path d="M87.7 128.3h5.1M87.7 135.9h5.1M87.7 138.4h5.1M87.7 141h5.1M87.7 143.5h5.1M87.7 146h5.1M87.7 148.6h5.1M87.7 151.1h5.1M87.7 153.7h5.1M87.7 156.2h5.1"/>
</g>
<g fill="none" stroke="#ff4040" stroke-width=".18">
<path d="M65.2 116.4h1M65.2 116.5h1M65.2 116.6h1M65.2 116.7h1M65.2 116.8h1M65.2 116.9h1M65.2 117h1M65.2 117.1h1M65.2 117.2h1M65.2 117.3h1M65.2 117.4h1M65.2 131.6h1"/>
<path d="M65.2 131.7h1M65.2 131.8h1M65.2 131.9h1M65.2 132h1M65.2 132.1h1M65.2 132.2h1M65.2 132.3h1M65.2 132.4h1M65.2 132.5h1M65.2 132.6h1"/>
</g>
<g fill="none" stroke="#4040ff" stroke-width=".18">
<path d="M65.2 119h1M65.2 119.1h1M65.2 119.2h1M65.2 119.3h1M65.2 119.4h1M65.2 119.5h1M65.2 119.6h1M65.2 119.7h1M65.2 119.8h1M65.2 119.9h1M65.2 120h1M88.9 119h1"/>
<path d="M88.9 119.1h1M88.9 119.2h1M88.9 119.3h1M88.9 119.4h1M88.9 119.5h1M88.9 119.6h1M88.9 119.7h1M88.9 119.8h1M88.9 119.9h1M88.9 120h1M88.9 116.4h1M88.9 116.5h1"/>
<path d="M88.9 116.6h1M88.9 116.7h1M88.9 116.8h1M88.9 116.9h1M88.9 117h1M88.9 117.1h1M88.9 117.2h1M88.9 117.3h1M88.9 117.4h1M65.2 121.5h1M65.2 121.6h1M65.2 121.7h1"/>
<path d="M65.2 121.8h1M65.2 121.9h1M65.2 122h1M65.2 122.1h1M65.2 122.2h1M65.2 122.3h1M65.2 122.4h1M65.2 122.5h1M65.2 124h1M65.2 124.1h1M65.2 124.2h1M65.2 124.3h1"/>
<path d="M65.2 124.4h1M65.2 124.5h1M65.2 124.6h1M65.2 124.7h1M65.2 124.8h1M65.2 124.9h1M65.2 125h1M88.9 121.5h1M88.9 121.6h1M88.9 121.7h1M88.9 121.8h1M88.9 121.9h1"/>
<path d="M88.9 122h1M88.9 122.1h1M88.9 122.2h1M88.9 122.3h1M88.9 122.4h1M88.9 122.5h1M88.9 124h1M88.9 124.1h1M88.9 124.2h1M88.9 124.3h1M88.9 124.4h1M88.9 124.5h1"/>
<path d="M88.9 124.6h1M88.9 124.7h1M88.9 124.8h1M88.9 124.9h1M88.9 125h1M88.9 126.6h1M88.9 126.7h1M88.9 126.8h1M88.9 126.9h1M88.9 127h1M88.9 127.1h1M88.9 127.2h1"/>
<path d="M88.9 127.3h1M88.9 127.4h1M88.9 127.5h1M88.9 127.6h1M88.9 129h1M88.9 129.1h1M88.9 129.2h1M88.9 129.3h1M88.9 129.4h1M88.9 129.5h1M88.9 129.6h1M88.9 129.7h1"/>
<path d="M88.9 129.8h1M88.9 129.9h1M88.9 130h1M88.9 131.6h1M88.9 131.7h1M88.9 131.8h1M88.9 131.9h1M88.9 132h1M88.9 132.1h1M88.9 132.2h1M88.9 132.3h1M88.9 132.4h1"/>
<path d="M88.9 132.5h1M88.9 132.6h1M88.9 134.1h1M88.9 134.2h1M88.9 134.3h1M88.9 134.4h1M88.9 134.5h1M88.9 134.6h1M88.9 134.7h1M88.9 134.8h1M88.9 134.9h1M88.9 135h1"/>
<path d="M88.9 135.1h1M88.9 136.6h1M88.9 136.7h1M88.9 136.8h1M88.9 136.9h1M88.9 137h1M88.9 137.1h1M88.9 137.2h1M88.9 137.3h1M88.9 137.4h1M88.9 137.5h1M88.9 137.6h1"/>
<path d="M88.9 139.2h1M88.9 139.3h1M88.9 139.4h1M88.9 139.5h1M88.9 139.6h1M88.9 139.7h1M88.9 139.8h1M88.9 139.9h1M88.9 140h1M88.9 140.1h1M88.9 140.2h1M88.9 141.7h1"/>
<path d="M88.9 141.8h1M88.9 141.9h1M88.9 142h1M88.9 142.1h1M88.9 142.2h1M88.9 142.3h1M88.9 142.4h1M88.9 142.5h1M88.9 142.6h1M88.9 142.7h1M88.9 144.3h1M88.9 144.4h1"/>
<path d="M88.9 144.5h1M88.9 144.6h1M88.9 144.7h1M88.9 144.8h1M88.9 144.9h1M88.9 145h1M88.9 145.1h1M88.9 145.2h1M88.9 145.3h1M88.9 146.8h1M88.9 146.9h1M88.9 147h1"/>
<path d="M88.9 147.1h1M88.9 147.2h1M88.9 147.3h1M88.9 147.4h1M88.9 147.5h1M88.9 147.6h1M88.9 147.7h1M88.9 147.8h1M88.9 149.3h1M88.9 149.4h1M88.9 149.5h1M88.9 149.6h1"/>
<path d="M88.9 149.7h1M88.9 149.8h1M88.9 149.9h1M88.9 150h1M88.9 150.1h1M88.9 150.2h1M88.9 150.3h1M88.9 151.9h1M88.9 152h1M88.9 152.1h1M88.9 152.2h1M88.9 152.3h1"/>
<path d="M88.9 152.4h1M88.9 152.5h1M88.9 152.6h1M88.9 152.7h1M88.9 152.8h1M88.9 152.9h1M88.9 154.4h1M88.9 154.5h1M88.9 154.6h1M88.9 154.7h1M88.9 154.8h1M88.9 154.9h1"/>
<path d="M88.9 155h1M88.9 155.1h1M88.9 155.2h1M88.9 155.3h1M88.9 155.4h1"/>
</g>
<path d="M65.2 129h1M65.2 129.1h1M65.2 129.2h1M65.2 129.3h1M65.2 129.4h1M65.2 129.5h1M65.2 129.6h1M65.2 129.7h1M65.2 129.8h1M65.2 129.9h1M65.2 130h1" fill="none" stroke="#808080" stroke-width=".18"/>
<path d="M42 143.5l1.3 2.5h-2.6zM42 143.5v5.1" fill="none" stroke="#004000" stroke-width=".4"/>
<g fill="#c8c8aa" stroke="#800000" stroke-width=".3">
<path d="M51 138.1l.4-.2-.5 .5zM51.4 137.9l.4 .2 .1 .3zM51.9 138.4l-.1 .3-.4 .2zM50.9 138.4l.5 .5-.3-.1z"/>
<path d="M44.9 138.1l.4-.2-.5 .5zM45.3 137.9l.4 .2 .1 .3zM45.3 138.9l.5-.5-.2 .4zM44.8 138.4l.5 .5-.4-.2z"/>
</g>
<g fill="#c8c8aa">
<path d="M50.9 138.4l.5-.5 .5 .5-.5 .5z"/>
<path d="M44.8 138.4l.5-.5 .5 .5-.5 .5z"/>
</g>
<path d="M42 138.4h2.8M50.6 135.1l-4.8 3.1M51.9 138.4h2.8" fill="none" stroke="#800000" stroke-width=".4"/>
<path d="M51.4 135.2l.7-.3-1 1zM52.1 134.9a.94 .94 0 0 1 1 1zM52.1 136.9l1-1a.94 .94 0 0 1-1 1zM51.1 135.9l1 1a.94 .94 0 0 1-1-1z" fill="#400000" stroke="#f00" stroke-width=".2"/>
<path d="M51.1 135.9l1-1 1 1-1 1z" fill="#400000"/>
<path d="M51.9 136.1l.2 .3M52.1 135.4v1M52.4 136.1l-.3 .3" fill="none" stroke="#f00" stroke-width=".2"/>
<path d="M54 135.2l.7-.3-1 1zM54.7 134.9a.94 .94 0 0 1 1 1zM54.7 136.9l1-1a.94 .94 0 0 1-1 1zM53.7 135.9l1 1a.94 .94 0 0 1-1-1z" fill="#400000" stroke="#f00" stroke-width=".2"/>
<path d="M53.7 135.9l1-1 1 1-1 1z" fill="#400000"/>
<path d="M54.7 135.4l-.3 .2M54.7 135.4l.2 .2M54.7 135.4v1" fill="none" stroke="#f00" stroke-width=".2"/>
<g fill="none" stroke="#4040ff" stroke-width=".18">
<path d="M41.4 136.5h1.2M41.4 136.6h1.2M41.4 136.7h1.2M41.4 136.8h1.2M41.4 136.9h1.2M41.4 137h1.2M41.4 137.1h1.2M41.4 137.2h1.2M41.4 137.3h1.2M41.4 137.4h1.2M41.4 137.5h1.2M41.4 137.6h1.2"/>
<path d="M41.4 137.7h1.2M41.4 137.8h1.2"/>
</g>
<g fill="none" stroke="#808080" stroke-width=".18">
<path d="M54.1 136.5h1.2M54.1 136.6h1.2M54.1 136.7h1.2M54.1 136.8h1.2M54.1 136.9h1.2M54.1 137h1.2M54.1 137.1h1.2M54.1 137.2h1.2M54.1 137.3h1.2M54.1 137.4h1.2M54.1 137.5h1.2M54.1 137.6h1.2"/>
<path d="M54.1 137.7h1.2M54.1 137.8h1.2"/>
</g>
<g font-size="4.2" fill="#00f">
<text x="210.8" y="45.9">IO dijital giriş çıkış devresi</text>
<text x="172.4" y="106.9">Gösterge</text>
</g>
<g font-size="4.2" fill="#800000">
<text x="174.3" y="99.3">INPUT = 1</text>
<text x="291.2" y="96.7">MCU out pim gösterge</text>
<text x="177" y="129.7">MCU OUT</text>
<text x="302" y="142.4">MCU INPUT</text>
<text x="23.1" y="161.4" transform="rotate(-90 23.1 161.4)">MCU GPIO iç devreden</text>
</g>
<text font-size="3.9" fill="#800000" x="62.6" y="94">AVR DDR registeri PIC TRIS registeri ENABLE pimini ayarlar OUT= 0</text>
<g font-size="3.9" fill="#c0c0c0">
<text x="194.5" y="94">1</text>
<text x="193.2" y="106.7">1</text>
<text x="34.5" y="119.4">1</text>
<text x="34.5" y="124.5">0</text>
<text x="115.8" y="121.9">1</text>
<text x="34.5" y="129.5">0</text>
<text x="115.8" y="127">0</text>
<text x="34.5" y="134.5">0</text>
<text x="118.4" y="162.5">0</text>
</g>
<g font-size="3.2" fill="#800000">
<text x="61.4" y="99">Arduino pinMode(13, OUTPUT);</text>
<text x="113.4" y="111.7">WRITE DATA</text>
<text x="111.9" y="134.4">WRITE CLK</text>
<text x="121.6" y="144.6">READ DATA</text>
<text x="170.3" y="162.4">MCU INPUT interrupt ( kesme) kısmına gider.</text>
<text x="110" y="170">READ CLK</text>
</g>
<g font-size="2.8">
<text x="216.9" y="62.5">U2:B</text>
<text x="219.5" y="80.5">R2</text>
<text x="257.6" y="80.5">R3</text>
<text x="237.3" y="89.4">U1:C</text>
<text x="313.5" y="100.8">R1</text>
<text x="257.6" y="109.8">U1:A</text>
<text x="293.1" y="109">SW3</text>
<text x="343.6" y="110.1">D1</text>
<text x="67.2" y="114.5">U5</text>
<text x="151.4" y="114.5">U3:A</text>
<text x="206.8" y="123.9">SW1</text>
<text x="240.2" y="120.8">U2:A</text>
<text x="318.4" y="123.3">SW2</text>
<text x="257.6" y="128.4">U1:B</text>
<text x="44.3" y="134">SW5</text>
<text x="201.7" y="134">SW4</text>
<text x="151.4" y="150">U3:B</text>
</g>
<g font-size="2.8" fill="#800000">
<text x="234.9" y="60.7">PULL UP input için</text>
<text x="170.7" y="157.1">MCU input okuma kısmına gider. her okumada anahtar durumu kontrol edilir.</text>
</g>
<g font-size="2.1" fill="#00f">
<text x="278.1" y="75.6">Pull Up direnci normalde 10K takılır</text>
<text x="280.8" y="73.1">İçeriden bağlı pull up mosfet ile yapılıyor (sadece INPUT) için seçenek.</text>
</g>
<g font-size="1.8">
<text x="213.6" y="66.8">3</text>
<text x="224.8" y="66.8">4</text>
<text x="216.9" y="73.2">7404</text>
<text x="239.4" y="75" transform="rotate(-90 239.4 75)">10</text>
<text x="233.9" y="82">9</text>
<text x="245.1" y="82">8</text>
<text x="219.5" y="85.6">10k</text>
<text x="257.6" y="85.6">10K</text>
<text x="259.7" y="95.3" transform="rotate(-90 259.7 95.3)">1</text>
<text x="254.3" y="102.3">2</text>
<text x="265.4" y="102.3">3</text>
<text x="313.5" y="106">220R</text>
<text x="257.6" y="112.6">74125</text>
<text x="343.6" y="112.9">LED-GREEN</text>
<text x="63.8" y="117.6">2</text>
<text x="68.7" y="118.8">A</text>
<text x="84" y="118.8">Q0</text>
<text x="90.2" y="117.6">11</text>
<text x="143" y="115.6" transform="rotate(-90 143 115.6)">6</text>
<text x="234.3" y="115.6" transform="rotate(-90 234.3 115.6)">1</text>
<text x="293.1" y="118.2">SW-SPDT-MOM</text>
<text x="62.8" y="122.7">21</text>
<text x="62.8" y="125.2">22</text>
<text x="63.8" y="120.1">3</text>
<text x="68.7" y="121.3">B</text>
<text x="68.7" y="123.9">C</text>
<text x="84" y="121.3">Q1</text>
<text x="84" y="123.9">Q2</text>
<text x="90.2" y="120.1">9</text>
<text x="90.2" y="122.7">10</text>
<text x="90.2" y="125.2">8</text>
<text x="132.4" y="120.1">5</text>
<text x="132.4" y="125.2">3</text>
<text x="137.2" y="121.3">D</text>
<text x="144.2" y="120.7" transform="rotate(-90 144.2 120.7)">S</text>
<text x="148.5" y="121.3">Q</text>
<text x="153.7" y="120.1">1</text>
<text x="62.8" y="130.2">23</text>
<text x="68.7" y="126.4">D</text>
<text x="68.7" y="131.4">INH</text>
<text x="84" y="126.4">Q3</text>
<text x="84" y="128.9">Q4</text>
<text x="84" y="131.4">Q5</text>
<text x="90.2" y="127.7">7</text>
<text x="90.2" y="130.2">6</text>
<text x="137.2" y="126.4">CLK</text>
<text x="148.5" y="131.4">Q</text>
<text x="153.7" y="130.2">2</text>
<text x="206.8" y="130.7">SW-SPST</text>
<text x="234.3" y="126.8" transform="rotate(-90 234.3 126.8)">2</text>
<text x="257.6" y="131.1">74125</text>
<text x="318.4" y="126.1">SW-SPST</text>
<text x="63.8" y="132.7">1</text>
<text x="68.7" y="133.9">STB</text>
<text x="84" y="133.9">Q6</text>
<text x="84" y="136.5">Q7</text>
<text x="90.2" y="132.7">5</text>
<text x="90.2" y="135.3">4</text>
<text x="90.2" y="137.8">18</text>
<text x="143" y="136.9" transform="rotate(-90 143 136.9)">4</text>
<text x="144.2" y="132.1" transform="rotate(-90 144.2 132.1)">R</text>
<text x="151.4" y="137.9">4013</text>
<text x="254.3" y="137.8">6</text>
<text x="265.4" y="137.8">5</text>
<text x="44.3" y="140.9">SW-SPST</text>
<text x="84" y="139">Q8</text>
<text x="84" y="141.6">Q9</text>
<text x="90.2" y="140.4">17</text>
<text x="90.2" y="142.9">20</text>
<text x="201.7" y="140.9">SW-SPST</text>
<text x="83.1" y="144.1">Q10</text>
<text x="83.1" y="146.6">Q11</text>
<text x="83.1" y="149.2">Q12</text>
<text x="90.2" y="145.4">19</text>
<text x="90.2" y="148">14</text>
<text x="259.7" y="147" transform="rotate(-90 259.7 147)">4</text>
<text x="83.1" y="151.7">Q13</text>
<text x="83.1" y="154.3">Q14</text>
<text x="90.2" y="150.5">13</text>
<text x="90.2" y="153.1">16</text>
<text x="90.2" y="155.6">15</text>
<text x="132.4" y="155.6">9</text>
<text x="143" y="151.1" transform="rotate(-90 143 151.1)">8</text>
<text x="153.7" y="155.6">13</text>
<text x="67.2" y="160.7">4514</text>
<text x="83.1" y="156.8">Q15</text>
<text x="131.4" y="160.7">11</text>
<text x="137.2" y="156.8">D</text>
<text x="137.2" y="161.9">CLK</text>
<text x="144.2" y="156.1" transform="rotate(-90 144.2 156.1)">S</text>
<text x="148.5" y="156.8">Q</text>
<text x="144.2" y="167.6" transform="rotate(-90 144.2 167.6)">R</text>
<text x="148.5" y="167">Q</text>
<text x="153.7" y="165.8">12</text>
<text x="143" y="173.4" transform="rotate(-90 143 173.4)">10</text>
<text x="151.4" y="173.4">4013</text>
</g>
<g font-size="1.8" fill="#f00">
<text x="242.3" y="79.6">74125</text>
<text x="240.2" y="123.6">7404</text>
</g>
<g font-size="1.8" fill="#0f0">
<text x="286.1" y="90.1">+0.07</text>
<text x="337.7" y="125.6">0.00</text>
</g>
<g font-size="1.8" fill="#800000">
<text x="287" y="93.1">mA</text>
<text x="337.8" y="128.7">mA</text>
</g>
<text font-size="1.8" fill="#0000c0" x="175.6" y="135.2">SW4(COM)</text>
</svg>
